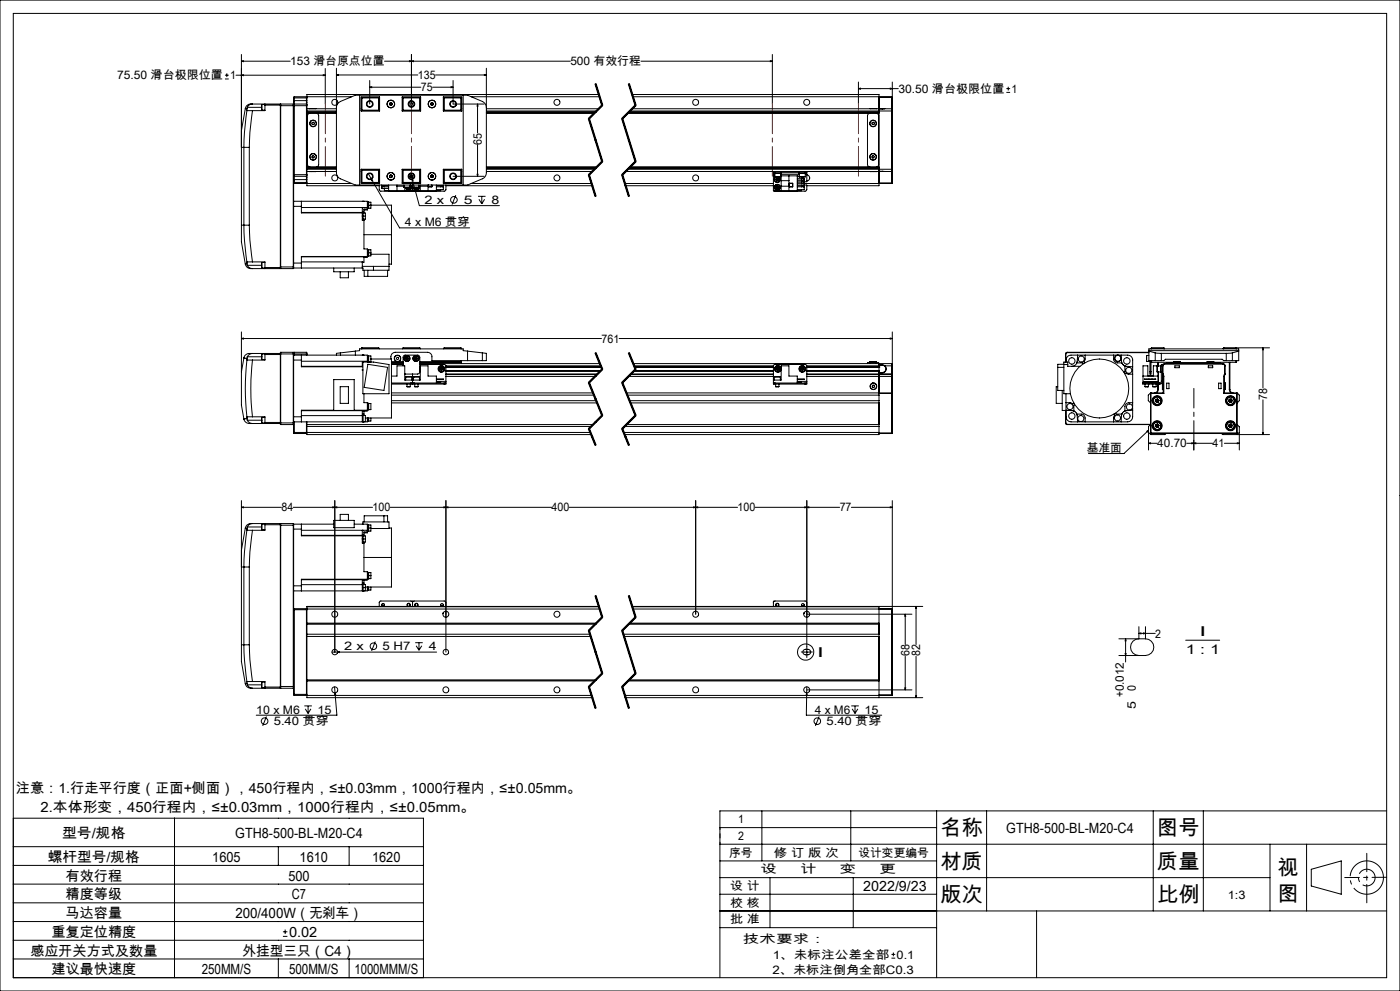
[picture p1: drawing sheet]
<svg xmlns="http://www.w3.org/2000/svg" width="420mm" height="297mm" viewBox="0 0 420 297" stroke-linecap="round" stroke-linejoin="round" font-family="sans-serif">
<g fill="none" stroke="#000" stroke-width=".3">
<path d="M0 0h420v297h-420zM4 4h412v289h-412zM72.4 18.3l.6-.1v.3zM72.4 18.3h14.7M72.4 16.3v51.2M122.8 18.2l.6 .1-.6 .2zM123.4 18.3l.6-.1v.3zM123.4 16.3v14.9M171.1 18.3h-55.7M192.3 18.3h39.4M231.1 18.2l.6 .1-.6 .2zM231.7 16.3v14.9"/>
<path d="M67.5 23.7h1.1M67.5 22.5h1.1M68.1 22v1.1M70.8 22.5h26.8M72.4 22.5l.6-.1v.3zM73.6 32.6l-1.2 6.6v5h.8M73.6 32.6h.5M74.1 33.1l-.8 6.5-.1 4.6M74.1 33.1l1.6 .1M74.1 32.6v.5M74.2 32.2l-.1 .4M74.2 32.2h4.3"/>
<path d="M75.7 31.2h-.3a1.65 1.65 0 0 0-1.8 1.4M75.7 33.2l-.7 6.5-.2 4.5M75.7 31.2l8.4 .1M75.7 31.2l-.8 .2-.7 .8M78.6 31.3v1.7M78.6 31.3h.9M78.6 33h.9M79.5 31.2v.3M79.5 31.5v1.7h-3.8M79.5 31.5h4.6M84.1 31.3v.4M84.1 31.7v48.3"/>
<path d="M84.1 31.7h8M84.2 31.2v49.3M84.2 31.2h3.8M84.2 31.2l-.1 .1M88 31.2v49.3M88 31.2l.1 .1M88.1 31.3v48.7M88.1 30.2v1.1M88.1 29.4h4M88.1 30.2h4M88.3 31.2v21.6M88.3 29v2.2"/>
<path d="M88.3 31.2h3.6M88.3 29l-.2 1.2M88.3 29h3.6M88.3 31.2l-.2 .1M91.9 31.2v21.6M91.9 29v2.2M91.9 31.2l.2 .1M91.9 29l.2 .2M92.1 31.3v.4M92.1 31.7v20.6M92.1 34h8.8M92.1 32.6h8.8"/>
<path d="M92.1 33.7h8.8M92.1 29h13.4M92.1 33.3h8.8M92.1 33.6h8.8M92.7 32.6h2.1M92.9 34l-.5 .3-.1 .4v14.7l.2 .4 .4 .2M93.6 36.8l.4-.2 .3 .3-.1 .3-.3 .2-.3-.3zM94.9 34l.5 .2 .2 .5v14.7l-.2 .4-.5 .2M97 22.4l.6 .1-.6 .2zM97.6 20.5v10.7M100.9 22.5l.6-.2v.3zM100.9 20.5l.1 31.6 .2 .7 .6 .6 4.8 2.1h33.7l5-2.3 .6-1.5v-31.2"/>
<path d="M100.9 22.5h24.4M100.9 32.2l.3-1.1 .9-.7 4.5-1.9h33.7l4.8 2.1 .5 .5 .3 1.1M107.9 28.5v27M108.3 29.1h5.6v4.2h-5.6zM108.3 32.6h.1M108.6 29.2v4M108.6 29.2h5.3M108.6 33.2h5.3M108.6 29.2l-.2 .1h5.2M110.9 26.1l.6-.1v.3zM110.9 24.1v7.1M110.9 26.1h15.4"/>
<path d="M113.6 29.3l.2-.1v4l-.2-.2M113.6 33h-5.2l.2 .2M113.6 29.3v3.7M116.9 31.4l.4 .1M116.9 31v.4M117.3 30.8l.3 .2M117.3 30.8l-.4 .2M117.6 31.4l-.3 .1M117.6 31v.4M120.7 29.1h5.5v4.2h-5.5zM120.7 29.2h5.5M120.7 33.2h5.5"/>
<path d="M120.9 29.3v3.7M120.9 29.3l-.1-.1v4l.1-.2M120.9 33h5M120.9 29.3h5M125.9 29.3l.2-.1v4l-.2-.2M125.9 29.3v3.7M129.3 31.4l.3 .1M129.3 31v.4M129.6 30.8l.3 .2M129.6 30.8l-.3 .2M129.8 26.1h6.1M129.9 31.4l-.3 .1"/>
<path d="M129.9 31v.4M130.7 22.5h15.2M133 29.1h5.5v4.2h-5.5zM133 29.2h5.3M133 33.2h5.3M133.2 29.3v3.7M133.2 29.3l-.1-.1v4l.1-.2M133.2 33h5.2l-.1 .2M133.2 29.3h5.2M135.3 26l.6 .1-.6 .2zM135.9 24.1v7.1h9.4M138.3 29.2v4"/>
<path d="M138.3 29.2l.1 .1M138.4 29.3v4M138.4 32.6h.1M139 28.5v27M141.4 29h38.4M143.3 31.2v8.6M143.3 31.2l.1 .6h-.3zM145.3 22.3l.6 .2-.6 .1zM145.9 34h32.3M145.9 32.6h33.7M145.9 33.7h32.6M145.9 33.3h33.1"/>
<path d="M145.9 33.6h32.7M176.5 35.6l4 12.9M176.8 35.5l4 12.8M178.5 25.2l2 6.4M178.7 25.1l2 6.5-4 4 4 12.8-4 4 2 6.4M178.8 25.1l2 6.4M179.6 28.3h-87.5v3M180.5 31.4l-4 4M180.8 31.7l-4 4M186.5 35.6l4 12.9M186.8 35.5l4 12.8M188.2 34h75.5"/>
<path d="M188.5 25.2l2 6.4M188.5 33.7h75.2M188.6 33.6h75.1M188.7 25.1l2 6.5-4 4 4 12.8-4 4 2 6.4M188.8 25.1l2 6.4M188.9 33.3h78.6M189.6 32.6h75.1M189.7 28.3h74v5M189.8 29h77.7M190.5 31.4l-4 4M190.8 31.7l-4 4M257.5 26.6l.6-.2v.3z"/>
<path d="M257.5 26.6h12M257.5 24.6v6.6M260.9 34l-.4 .2-.3 .5v14.7l.3 .4 .4 .2M261 32.6h2M261.6 36.8l.4-.2 .3 .2v.4l-.4 .2-.3-.3zM262.9 34l.7 .5v15l-.7 .5M263.7 33.3v17.4M263.7 29.2h3.8M264.7 32.7h-1v.6M264.7 32.6h.7M264.7 32.6v.1M265.4 32.6l-.7 .1"/>
<path d="M265.4 32.6h2.1M267.1 26.4l.6 .2-.6 .1zM267.5 33.3h.2M267.5 32.6v.7M267.5 32.6l.2 .2M267.5 29l.2 .1-.2 .1M267.5 29v.2M267.5 29.2v3.4M267.5 33.3v17.4M267.7 24.6v8.2M267.7 32.8v.5M267.7 33.3v17.4"/>
<path d="M301.9 27.7h1.1M301.9 26.6h1.1M302.5 26v1.1M73.2 44.2h1.6M73.2 44.2v23.3M74.8 44.2v23.3M88.1 54.6h4M88.1 52.3h4M88.1 52.7l.2 .1M88.1 53.8h4M88.1 54.8l.2 .2M88.3 52.8v2.2"/>
<path d="M88.3 52.8h3.6M88.3 55h3.6M91.9 52.8v2.2M92.1 52.3v.4M92.1 52.7v3h21.7M92.1 50h8.8M92.1 50.3h8.8M92.1 51.4h8.8M92.1 55h13.4M92.1 50.7h8.8M92.1 50.4h8.8M92.1 52.7l-.2 .1"/>
<path d="M92.1 54.8l-.2 .2M92.7 51.4h2.1M93.7 46.7l.3-.1 .3 .3-.1 .4-.4 .1-.2-.3zM108.3 51.4h.1M108.4 50.7h5.5v4.2h-5.6zM108.6 50.8v4M108.6 54.8h5.3M108.6 50.8l-.2 .2h5.2M108.6 50.8h5.3M110.5 52.1l.8 1.4M111.3 53.5l.5 .5-.3 .1zM111.3 53.5l8.6 14.8h21"/>
<path d="M113.6 51l.2-.2v4l-.2-.1M113.6 51v3.7M113.6 54.7h-5.2l.2 .1M113.8 55.5v1.4l.4 .4 9.3-.1M114.5 55.5v.1h2.1M114.5 56h2.1M114.5 56v.5h2.1M114.7 56.5h.4M115.3 55.6v.4l-.4-.3-.4 .3M115.3 56.5v.6h1.3M116.6 55.5v1.7h14.3v-1.7M116.9 53l.4 .2"/>
<path d="M116.9 52.6v.4M117.3 52.5l.3 .1M117.3 52.5l-.4 .1M117.6 53l-.3 .2M117.6 52.6v.4M119.1 55.5v1.7M119.1 55.8h2.1M120.7 50.7h5.5v4.2h-5.5zM120.7 54.8h5.5M120.7 50.8h5.5M120.9 51v3.7M120.9 54.8v.1"/>
<path d="M120.9 51l-.1-.2v4l.1-.1M120.9 54.7h5M120.9 51h5M121.2 56.1h1.8M121.2 55.5v.6M121.4 56.2v1M121.6 54.8v.1M122.2 56.2v.3M122.2 56.5l.5 .1M122.6 56.2l-.4 .3M122.6 56.2l.1 .4M122.7 56.2l.4 .1"/>
<path d="M123 55.5v.6M123 55.9l.1 .4M123 53h.3M123 53l.3 .2M123.1 56.3l-.4 .3M123.1 53.1l.1 .1M123.2 55.5a.88 .88 0 0 1-.2 1.4 .88 .88 0 0 1-1.3-.7 .9 .9 0 0 0 1.3 .8 .9 .9 0 0 0 .2-1.5M123.2 52l.4 1.7M123.3 53h.1M123.3 52.7h.5M123.3 52.4v.6M123.6 53.7l.3 .5-.3 .1z"/>
<path d="M123.6 53.7l2.2 7.9h24M123.8 52.6v.5M123.8 55.5v1.7M123.9 56.1h1.8M123.9 55.5v.6M124.5 56.2v.2M124.5 56.4l.5 .2M124.9 56.2l-.4 .2M124.9 56.2l.1 .4M125 56.2l.4 .1M125.3 54.8v.1M125.4 56.2v.1"/>
<path d="M125.4 56.3l-.4 .3M125.7 55.6a.9 .9 0 0 1-.5 1.4 .9 .9 0 0 1-1.2-.8 .87 .87 0 0 0 1.2 .8 .87 .87 0 0 0 .5-1.3M125.7 55.5v.6M125.9 51l.2-.2v4.1M125.9 51v3.7M125.9 54.8v.1M125.9 54.7l.2 .1M126.1 55.5v1.7M126.1 55.8h2.3M128.4 55.5v1.7M128.5 55.5v.5h1.1v-.5M128.5 55.5v.5"/>
<path d="M129.3 53l.3 .2M129.3 52.6v.4M129.5 55.5v.5M129.6 52.5l.3 .1M129.6 52.5l-.3 .1M129.9 53l-.3 .2M129.9 52.6v.4M130.9 56h2.1M132.2 55.6v.4a.43 .43 0 0 1 .4-.3 .43 .43 0 0 1 .4 .3M132.2 56.8v.3h-1.3M133 56v.3M133 50.7h5.5v4.2h-5.5z"/>
<path d="M133 55.5v.1h-2.1M133 56v.8h-2.1M133 54.8h5.3M133 50.8h5.3M133.2 51v3.7M133.2 51l-.1-.2v4l.1-.1M133.2 54.7h5.2M133.8 55.5l-.1 1.5-.3 .3-9.4-.1M133.8 55.7h43.9M135.9 52.8h9.4M136.7 58.5l-1.1 2.8M138.3 50.8v4"/>
<path d="M138.3 50.8l.1 .2h-5.2M138.4 50.7v4M138.4 51.4h.1M138.4 54.7l-.1 .1M141.4 55h36M143.1 52.2h.3l-.1 .6zM143.3 43.4v9.4M143.4 58.8h2.3M143.7 59.7l.8 1.4M144.5 58.8v2.3M145.4 59.7l-.9 1.4M145.9 50h33.2"/>
<path d="M145.9 50.3h32.9M145.9 51.4h31.8M145.9 50.7h32.4M145.9 50.4h32.8M176.5 52.5l2 6.4M176.8 52.3l2 6.5M180.5 48.3l-4 4M180.8 48.5l-4 4M186.5 52.5l2 6.4M186.8 52.3l2 6.5M187.5 55h44.5M187.7 51.4h44.3"/>
<path d="M187.7 55.7h44.3M188.3 50.7h79.2M188.7 50.4h75M188.8 50.3h74.9M189.1 50h74.6M190.5 48.3l-4 4M190.8 48.5l-4 4M232 51.4h.5M232 51.7h.5M232 51.7v.5M232 51.4v.3M232 52.2v5h7.2v-4.5h-5"/>
<path d="M232 52.7h.4M232 52.2h.4M232.4 51.7v.3h2v-.3M232.4 53h1.8M232.4 52v1M232.5 51.4v.3M232.5 51.4h9M232.5 51.7h9M232.7 53.8l.3 .5M232.7 55.9l.1 .5M232.7 55.9l.9 .4M232.8 53a.92 .92 0 0 0-.3 1.4 .92 .92 0 0 0 1.4 0 .92 .92 0 0 0-.3-1.4"/>
<path d="M232.8 56.4l.4 .2M232.9 53a.88 .88 0 0 0-.4 1.3 .88 .88 0 0 0 1.4 0 .88 .88 0 0 0-.4-1.3M232.9 53.4h.5M232.9 53.4l-.2 .4M232.9 53.4l.6 .8M233.2 55.6l-.5 .3M233.2 55.6l.4 .2M233.2 55.6v1M233.4 53.4l.3 .4M233.4 53.4l-.4 .9M233.5 54.2l-.5 .1M233.6 55.8v.5"/>
<path d="M233.6 55.8l-.8 .6M233.6 56.3l-.4 .3M233.7 53.8l-.2 .4M233.7 53.8h-1M234.2 53h.1M234.2 52v1M234.2 52.2h5.6M234.4 52.7v4.5M234.4 54.1h2.3M234.4 55.8h2.3M236.7 52.7v4.5M236.7 54.9h1.1v1.1h-1.1z"/>
<path d="M236.8 55h1M239.2 53.4h2.1v.5M239.2 54.3h2.1v.5h-2.1M239.2 55.1h2.1v.5h-2.1M239.2 56h2.1M239.2 53.9h2.1M239.2 52.8h.6M239.7 51.7v.3h2v-.3M239.8 53h1.7M239.8 53h1.8M239.8 52v1M240.5 55.6v.4a.43 .43 0 0 1 .4-.3 .43 .43 0 0 1 .4 .3"/>
<path d="M240.5 53v.4M240.5 54.8v.3M240.5 56.8v.3h-1.3M240.5 55h27M240.6 53.4h.5M241.3 53.9a.43 .43 0 0 1-.4 .3 .43 .43 0 0 1-.4-.3v.4M241.3 53.7v.2M241.3 56v.3M241.3 55.5h.7v1.3l-.4 .5-9.3-.1M241.3 56v.8h-2.1M241.5 51.4h.5M241.5 51.7h.5"/>
<path d="M241.5 51.4v.3M241.5 53h.1M241.6 52v1M241.6 52.2h.4M242 51.4h22.7M242 52.4a.9 .9 0 0 1 .9 .9 .9 .9 0 0 1-.9 .9M242 51.7v.5M242 51.4v.3M242 52.2v2.3h-.7M261 51.4h2M261.7 46.7l.4-.1 .2 .4-.2 .3-.3 .1-.3-.3zM263.7 50.7v5h-21.7"/>
<path d="M263.7 50.7v.6h1M263.7 54.8h3.8M264.7 51.3l.7 .1M264.7 51.4h.7M264.7 51.3v.1M265.4 51.4h2.1M267.5 50.7h.2M267.5 50.7v.7M267.5 54.8h.2M267.5 54.8v.2M267.5 51.4v3.4M267.7 50.7v.5"/>
<path d="M267.7 51.2l-.2 .2M267.7 54.8l-.2 .2M267.7 51.2v3.6M72.4 67.5v5l1.2 6.6M72.4 67.5h.8M73.2 67.5h1.6M73.2 67.5l.1 4.6 .8 6.5M73.6 79.1a1.82 1.82 0 0 0 2.1 1.4M74.1 78.6v.5M74.1 79.1l.1 .4M74.1 79.1h-.5M74.2 79.5l.5 .6 1 .4"/>
<path d="M74.2 79.5h4.3M74.8 67.5l.2 4.5 .7 6.5M75.7 78.5l-1.6 .1M75.7 78.5h3.8v1.7M78.6 78.7v1.6M78.6 78.7h.9M88.1 60.3h2.3M88.1 61.8h2.3M88.1 78.8h2.3M90.4 60.3v1.5M90.4 78.8v1.5M90.4 60.3h19.8v2.6h-1"/>
<path d="M90.4 61.8v2h18.3M90.4 63.7h18.3M90.4 78.5h18.3M90.4 62.2h19.8M108.7 63.8v1M108.7 63.8h.2v2h-.2M108.7 64.8v1.3h.5M108.7 63.7v.1M108.7 62.2h.1M108.7 62.2v1.5M108.7 62.2v.1M108.7 78.5v1.8"/>
<path d="M108.7 60.3h.2M108.7 64.8h.9M108.7 79.8h8M108.7 63.6h.5M108.9 63.8h.7v1M108.9 60.3h.1M109.2 65.7v.4M109.2 63.6v.2M109.2 66.1v8.5h1v2.3M109.2 70.3h8.2M109.6 64.8v.9h-.7M110.2 76.9l-19.8 .1"/>
<path d="M110.2 74.8h.4v2M110.2 61.5h7.2v8.8M110.2 77.1h-1v1.5l-.5-.1M110.2 62.6h-1v1M110.2 60.5h.4v2h-.4M110.2 76.9h-19.8v1.9M110.2 75.8h1.1M110.3 74.8v2M110.3 60.5v2M110.6 74.9h.7v.9M110.6 60.6h.7v1.8h-.7M111.3 75.8v.9l-1.1 .1"/>
<path d="M111.3 76.2h5.4v4.8h-7.8v-.7h-20.8M112 79.8v1.2M117.4 70.3v8.9h-.7M72.4 99.5v11.9M78.6 80.3h.9M79.5 80.2v.3M79.5 80.2h4.6M84.1 80.4l-8.4 .1M84.1 80v.4M84.1 80h4M84.1 80.4l.1 .1M84.2 80.5h3.8"/>
<path d="M88.1 80l-.1 .5M100.1 80.3v1.2h6.2v-1.2M102.1 81.5v1.8h2.4v-1.8M109.3 81v1.8h7v-1.8M110.3 81v1.8M267.7 99.5v12.6M72.4 111.4v10l.8 4.2M72.4 101.5l.6-.2v.3zM72.4 101.5h108M73.2 107.3h.1M73.2 107.3l.9 .1M73.2 107.3l-.8 4.1"/>
<path d="M74.1 107.8l1.6 .1M74.1 107.8a74.9 74.9 0 0 0 0 17.2M74.1 107.4v.4M74.2 106.9l-.1 .5M74.2 106.9h4.3M75.7 105.9h-.2a1.84 1.84 0 0 0-2.3 1.4M75.7 107.9a73.4 73.4 0 0 0 0 17M75.7 105.9a1.76 1.76 0 0 0-1.5 1M75.7 105.9h8.4M78.5 106.9l.1 .9M78.6 106.1l-.1 .8M78.6 106.1v1.7"/>
<path d="M78.6 106.1h.9M78.6 107.8h.9M79.5 105.9v.4M79.5 106.3v1.6h-3.8M79.5 106.3h4.6M84.1 106.1h8M84.1 106.3v20.3M84.2 105.6l-.1 .7M84.2 105.6v21.6M84.2 105.6h3.8M88 105.6v21.6M88 105.6l.1 21.1"/>
<path d="M88.1 106.4h22.1v1.9M88.1 107.9h2.3M88.3 105.6v.8M88.3 105.6h3.6M88.3 105.6l-.2 .2M90.4 106.4v1.5M90.4 107.9v2h18.3v-1.4h3.3l4.7 .8v8.7h-7.8v-9.5M90.4 109.8h18.3M90.4 108.3h19.8M91.9 105.6v.8M91.9 105.6l.2 .5M92.1 106.1v.3"/>
<path d="M100.1 113.8h6.2v9.2h-6.2zM102.1 115.9h2.4v5h-2.4zM102.1 105.8l-1.2 .1v.5M102.1 105.8v.6M106.6 105.2v1.2M106.6 105.2l1.3-.1v-.5h31.1v.5l1.3 .1M106.6 105.2l-4.5 .6M108.4 104.4h5.4M108.4 104.4v.2M108.6 104.2h5l.2 .2M108.6 104.2v.4M108.6 104.2l-.2 .2"/>
<path d="M108.7 106.4h.1M108.9 110.7h-.2l.2 .3M108.9 106.4h.1M109.2 118v2.7h1v2.4h-19.8M110.2 106.6h.4v2M110.2 108.3v.2M110.3 106.6v1.9M110.3 109.2l6 .9-1.1 6.9-5.9-.9zM110.6 106.7h.7v.9M111.3 107.6h6.1v17.7h-7.8M111.3 107.6v.9M113.8 104.4v.2"/>
<path d="M117.3 107.6a1.5 1.5 0 0 1 1.3-2h9.7a1.33 1.33 0 0 1 1.3 1.3v1.2h15.1M117.4 118.4h60.8M117.4 117.8h60.5M117.4 109h3.5M117.4 114.8h5.9M117.4 115.1h5.9M117.4 109.2h3.5M117.4 112.7h1.7v-3.1h2.3v4.3h4.7v-4.3h2.3v3.1h2.5v2.1M117.4 108.6h3.5M117.4 108.4h3.5M120.8 104.4l.1-.2h5l.2 .2M120.8 104.4h5.3"/>
<path d="M120.8 104.4v.2M120.9 109.6v-2.6l.4-.5 4.1-.1 .4 .3 .1 4.7-.2 .5-.4 .2h-3.9M121.6 107.5l.2 .4M121.7 112.9l1.8 .1M121.7 112.9v.1M121.7 113h1.8M121.7 113v.9M121.8 107h.5M121.8 107l-.2 .5M121.8 107l.3 .4M122.1 115.9h1M122.1 115.1v.8"/>
<path d="M122.1 107.4h.5M122.1 107.4l-.3 .5M122.1 107.4l.2 .4M122.1 107.4l-.5 .1M122.3 107l.3 .4M122.3 107l-.2 .4M122.3 107.8l-.5 .1M122.6 107.4l-.3 .4M123.1 115.1v.8M123.3 114.8h.9M123.3 115.1h.5M123.3 114.8v.3"/>
<path d="M123.5 113v.9M123.8 115.1h.4M123.8 112.1v3M124 113h1.8M124 113v.9M124.1 112.9l1.7 .1M124.1 112.9l-.1 .1M124.2 114.8h9M124.2 115.1h9M124.2 114.8v.3M124.2 107.5l.3 .4M124.4 115.9h1"/>
<path d="M124.4 115.1v.8M124.5 107h.5M124.5 107l-.3 .5M124.5 107l.2 .4M124.7 107.4l.3 .4M124.7 107.4h.6M124.7 107.4l-.2 .5M124.7 107.4l-.5 .1M125 107l.3 .4M125 107l-.3 .4M125 107.8l-.5 .1M125.3 107.4l-.3 .4"/>
<path d="M125.4 115.1v.8M125.8 113v.9M125.9 110v1.1M125.9 109.2l7.6 .1 .3 .4v4.6M125.9 110.2v.7M125.9 110.3v.5M125.9 109h54.1M125.9 108.4h12.4M126.1 104.4v.2M130.9 114.4h1.3v.2h-1.3M130.9 113.6h2.1l-2.1 .1M130.9 114.3h2.9"/>
<path d="M132 110.3v.5M132 110.3l.9 .5M132 110.8l.5 .3M132.4 110.1l-.4 .2M132.4 110.1l.5 .2M132.4 110.1l.1 1M132.9 110.3v.5M132.9 110.3l-.9 .5M132.9 110.8l-.4 .3M133.1 104.4h5.3M133.1 104.4v.2M133.2 114.8h.6"/>
<path d="M133.2 114.8v.3M133.7 109.6h46.5M133.8 114.8v.3h-.6M133.8 114.3v.5M133.8 110h46.5M133.8 111.2h46.4M133.8 110.1h46.6M133.8 111.1h46.5M133.8 112.1h45.5M133.8 112.3h45.3M133.8 112.8h44.7M133.8 109.9h46.5"/>
<path d="M133.8 111.2h46.3M138.3 104.2h-5.1l-.1 .2M138.3 108.4l.1 .2h-12.5M138.3 104.2v.4M138.3 108.1v.3M138.3 104.2l.1 .2M138.4 104.4v.2M138.4 108.1v.9M140.3 105.2v2.9M140.3 105.2l4.4 .6M144.7 105.8l1.2 .1v2.2h-1.2M144.7 105.8v2.3"/>
<path d="M176.5 114.7l4 9.9M176.8 114.6l4 9.8M178.5 105.8l2 4.9M178.7 105.8l2 4.9-4 4 4 9.8-4 4 2 4.9M178.8 105.7l1 2.5M179.8 108.2l1 2.4zM180.5 110.6l-4 4M180.8 110.8l-4 4M185.7 101.5h82M186.5 114.7l4 9.9M186.8 114.6l4 9.8M187.9 117.8h79.6"/>
<path d="M188.2 118.4h75.5M188.5 105.8l2 4.9M188.5 112.8h43.5M188.7 105.8l2 4.9-4 4 4 9.8-4 4 2 4.9M188.8 105.7l2 4.9M189.1 112.3h42.9M189.3 112.1h42.7M189.9 109h77.6M190.1 111.2h41.9M190.2 111.2h41.8M190.2 109.6h41.8M190.3 111.1h41.7"/>
<path d="M190.3 109.9h41.7M190.4 110h41.6M190.4 110.1h41.6M190.5 110.6l-4 4M190.8 110.8l-4 4M232 114.8h.5M232 113.9h2.4v-4.3h2.3v3.1h2.5v2.1M232.3 113h1.8M232.3 113v.9M232.5 114.8v.3M232.5 114.8h9M232.5 115.1h9"/>
<path d="M232.7 115.9h1M232.7 115.1v.8M232.9 110.8l.4 .3M232.9 110.3v.5M232.9 110.3l.5 .3M233.4 110.6l-.1 .5M233.4 110.6l.4 .2M233.4 110.1l-.5 .2M233.4 110.1l.4 .2M233.4 110.1v.5M233.7 115.1v.8M233.8 110.8l-.5 .3"/>
<path d="M233.8 110.3v.5M233.8 110.3l-.9 .5M234.1 112.9v.1M234.1 112.9l-1.8 .1M234.1 113v.9M239.2 114.4h1.3v.2h-1.3M239.2 113.6h2.1l-2.1 .1M239.2 114.3h2.8M240.2 110.3l.1 .5M240.2 110.3l1 .5M240.3 110.8l.4 .3M240.7 110.1l-.5 .2"/>
<path d="M240.7 110.1l.4 .2M240.7 110.1v1M241.1 110.3l.1 .5M241.1 110.3l-.8 .5M241.2 110.8l-.5 .3M241.5 114.8h.5M241.5 114.8v.3M242 109.6h21.7M242 109.9l21.7 .1M242 111.2h21.7h-21.7M242 114.3v-4.6l-.3-.4-9.2-.1-.5 .4v5.5h.5M242 114.8v.3h-.5"/>
<path d="M242 114.3v.5M242 110h21.7M242 110.1h21.7M242 111.1h21.7M242 112.3h25.5M242 112.8h25.5M260.2 109v-.3h3.4v.3M260.9 108.4h2M260.9 108.4v.6M261 108.7h1.9M261.9 115.4h.4l.1 .4-.2 .3h-.4l-.1-.4zM262.9 108.4v.6"/>
<path d="M263.7 109.6v20.6h-76.3M263.7 110h.1M263.7 117.9h3.8M263.7 111.8h1M263.7 111.7h1M263.7 109.5h1M264.7 109.3h-1v-.3v.6M264.7 109.5l.7 .2M264.7 109.3l.7 .3M264.7 109.3v.2M264.7 111.7v.1M265.4 109.7a1.09 1.09 0 0 1 .3 1.2 1.09 1.09 0 0 1-1 .8"/>
<path d="M265.4 109.6a1.19 1.19 0 0 1 .4 1.4 1.19 1.19 0 0 1-1.1 .8M265.4 109.6h2.1M265.4 109.6v.1M267.1 101.3l.6 .2-.6 .1zM267.5 117.8v.1M267.5 117.8l.2 .1h-.2M267.5 109v.6M267.5 109l.2 .1v.5h-.2M267.5 112l.2 .1M267.5 112v.3M267.5 112.8h.2M267.5 112.3v.5"/>
<path d="M267.5 109.6v2.4M267.5 112.8v5M267.5 117.9v11.8M267.5 112l-25.5 .1M267.7 112.1l-.2 .2M267.7 112.1v.7M267.7 112.8v16.9M317.3 110.1h1.9M317.3 115.9h-.4v5h1.8M318.7 117v6h2.2M319.2 109.2h-1.9v7.8h1.9M319.2 109.3h1.1"/>
<path d="M319.7 106.1h.1M319.7 106.1v2.4M319.8 106.1v2.4M319.8 118v6.9a1.57 1.57 0 0 0 1.5 1.5h2.8M320.1 105.7l-.3 .4M320.1 105.6l-.4 .5M320.1 105.6h24.6M320.1 105.6v.1M320.1 105.7h24.6M323 108.8a1.55 1.55 0 0 1-1.4 1M323 108.8h1.8l.2 .2M323.3 106.4l-.3 2.4"/>
<path d="M324 109.8h-3.7v-1.3h-1.1v9.5h1.9M325.5 106.4v1.3l-.3 .7 .2 .4M334.1 106.4v1.2a1.21 1.21 0 0 0 1.1 1.2h1.3l1 .9M335.2 106.4h-13.9a1.62 1.62 0 0 0-1.5 2.1M335.5 106.4h2.8a1.45 1.45 0 0 1 1.5 1.5v13.9M336.3 106.4l.1 1.2a1.83 1.83 0 0 0 1.1 2.1M337.5 112l.3-.2 .6 .3h1.4M337.5 109.7v1.7l-.3 .2M337.5 109.7l2.3 .2M342.9 112.7h4.6M343 114.4h4.3v.2h-4.3zM343.3 113.6l.9 .1z"/>
<path d="M343.4 114.8h-.6v.3h.6M343.4 114.8h4.5M343.4 115.1h1.3M343.4 114.8v.3M343.5 115.9h1M343.5 115.1v.8M344 106.5v1.8M344 108.3h1M344 106.5h.7M344.5 113.6l.5 .1zM344.5 115.1v.8M344.7 115.1h1"/>
<path d="M344.7 114.8v.3M344.7 105.1h26.9M344.7 105.2l1.9 .6M345 111.4v.7h.3v-.7M345 111.4h.3M345 108.1v3.3M345.2 117.9v-.1l.1 .1M345.2 117.9h.1M345.2 117.9v11.8M345.3 117.9h3.8M345.3 104.4h4M345.3 104.4v.2"/>
<path d="M345.3 108.1v3.3M345.3 117.9v11.8M345.3 108.4l.2 .2M345.3 113.6l.6 .1zM345.5 104.2h3.6M345.5 108.6h6.6M345.5 104.2v.4M345.5 108.1v.5M345.5 104.2l-.2 .2M345.7 115.1h2.2M345.7 114.8v.3M345.8 115.9h1.1"/>
<path d="M345.8 115.1v.8M346.2 113.6l.5 .1zM346.6 105.8l1.8 .1M346.6 108.1h1.8M346.6 108.1h-1.9v-3.5h26.9v3.5h-1.9M346.6 105.8v2.3M346.7 119.7l-.1 .5M346.7 119.7l.8 .8M346.9 115.1v.8M347.1 109.7l.1 1.8zM347.2 111.5h1M347.3 116.8a.96 .96 0 0 1-1 1"/>
<path d="M347.3 116.8h.2M347.3 108.6v1M347.3 115.1v1.7M347.3 119.6l.4 .4M347.3 119.6l-.6 .1M347.3 119.6l-.2 .5M347.5 111.5v3.3M347.5 116.8l-.6 1M347.5 108.6v1.1M347.5 115.1v1.7M347.7 120l-.2 .5M347.7 120l-.6 .1"/>
<path d="M347.9 114.8v.3M348.2 109.7l-2.2-.1v3h-1.7v-3h-1.4v5.2M348.4 109.6h-.2v1.9h.2M348.4 114.3l-.5 .5M348.4 114.3h.4M348.4 105.9h19.5M348.4 108.1h.7l.5-.4h17l.5 .4h.8M348.4 109.7h.4M348.4 105.9v2.2M348.4 109.7v4.6M348.7 114.8l.1 2M348.7 114.8h.1"/>
<path d="M348.8 114.8h-.1M348.8 112.1v.2M348.8 109.6v-.4h-.4v.5M348.8 114.3a.79 .79 0 0 1-.9 .8M348.8 109.6h.1M348.8 112v.3M348.8 112h.1M348.8 114.8v2M348.8 116.8h.1M348.8 114.8h.1M348.8 109.6v4.7M348.8 112.3l.2 .5"/>
<path d="M348.9 112v.1M348.9 109.6v2.4M348.9 114.8h.1M348.9 112.1l.2 .7M348.9 112.1l-.1 .2M348.9 114.8v2M349 116.7l-.1 .1M349 112.8h.1M349 117.8l.1 .1M349 117.8h-3.8l-.7 .6v1.7l.7 .7M349 112.8v5M349.1 104.2v.4"/>
<path d="M349.1 112.8v5.1M349.1 104.2l.2 .2M349.3 104.4v.2M349.4 109v.1M349.4 109.1l-.5 .5M349.4 109l-.5 .1-.1 .5M349.4 109h17.5M349.4 109.1h17.5M350 114.8h.7v1.7h-.7zM350.8 108.7h-.7v.3M350.8 108.7h14.7M350.8 108.7v.3"/>
<path d="M352.1 108.4h2.1M352.1 108.6l.1 .1M352.1 108.6h2.1M352.1 108.4v.3M352.5 109.6h1.3v.6h-1.3zM354.2 108.6l-.1 .1M354.2 108.4v.2M362.1 108.4h2M362.1 108.6l.1 .1M362.1 108.6h2M362.1 108.4v.2M362.5 109.6h1.3v.6h-1.3z"/>
<path d="M364.1 108.4v.2M364.1 108.6h6.7M365.5 108.7h.6v.3M365.5 108.7v.3M365.6 114.8h.7v1.7h-.7zM366.9 109.1l.5 .5M366.9 109v.1M366.9 109l.4 .1 .2 .5M367 104.4h4M367 104.4v.2M367.1 112.8h.2M367.1 117.9h3.9"/>
<path d="M367.1 104.2v.4M367.1 112.8v5.1M367.1 104.2l-.1 .2M367.3 116.7v.1M367.3 117.8l-.2 .1M367.3 117.8h3.9l.6 .6v1.7l-.6 .7M367.3 112.8v5M367.3 114.8h.1M367.3 112.1l.2 .2M367.3 112.1l-.2 .7M367.3 114.8v2M367.3 116.8h.2"/>
<path d="M367.3 114.8h.2M367.4 112l-.1 .1M367.4 112h.1M367.4 109.6h.1M367.4 109.6v2.4M367.5 112.3l-.2 .5M367.5 114.8v2M367.5 112.1v.2M367.5 112v.3M367.5 109.6v2.5M367.9 108.1h1.8M367.9 105.9v2.2"/>
<path d="M368.8 119.7l-.2 .5M368.8 119.7l.7 .8M368.8 116.8l.6 1M368.8 116.8h.2M368.8 108.6v8.2M369 116.8a.96 .96 0 0 0 1 1M369 108.6v8.2M369.3 119.6l.4 .4M369.3 119.6l-.5 .1M369.3 119.6l-.2 .5M369.7 105.8l-1.8 .1M369.7 120l-.2 .5"/>
<path d="M369.7 120l-.6 .1M369.7 105.8v2.3M370.8 108.1v.5M371 117.9h.2M371 117.9v-.1l.2 .1M371 104.4l-.2-.2v.4M371 104.4v.2M371 108.1l-.2 .5M371 117.9v11.8M371.2 117.9v11.8M371.6 105.2l-1.9 .6M378.9 104.2v12.1"/>
<path d="M378.9 119.8v10.4M378.9 104.2l.1 .6h-.3zM380.9 104.2h-13.8M73.2 125.6a2.06 2.06 0 0 0 2.5 1.3M73.2 125.6h.1M74.1 125v.4M74.1 125.4l.1 .5M74.1 125.4l-.9 .2M74.2 125.9l.7 .8 .8 .2M74.2 125.9h4.3M75.7 124.9l-1.6 .1M75.7 124.9h3.8v1.7"/>
<path d="M75.7 126.9h8.4M78.5 125.9l.1 .8M78.6 125.1l-.1 .8M78.6 125.1v1.6M78.6 125.1h.9M78.6 126.7h.9M79.5 126.6v.3M79.5 126.6h4.6M84.1 126.6l.1 .6M84.1 126.7h4M84.2 127.2h3.8M88.1 126.7v.5"/>
<path d="M88.1 129.5h4M88.1 124.9h2.3M88.1 127.2h-.1M88.1 127.2v2.5l.2 .2M88.3 129.9h3.6M88.3 126.4v3.5M90.4 124.9v1.5M90.4 124.6h18.3M91.9 126.4v3.5M92.1 126.4v3.8h85.2M92.1 127.2h85.8M92.1 127.8h85.2"/>
<path d="M92.1 129.6h85M92.1 129.7l-.2 .2M100.1 122.9h-9.7v2M106.3 122.9h3.9M108.7 123.1h.1M108.7 123.1v1M108.7 124.6v1.8M108.7 124.5h.2v1.9M108.7 124.1v.5M108.7 124.1h.5M108.9 124.5h.7v1.9h-.7M109.2 124.1v.4"/>
<path d="M109.2 126.4h.1M110.2 120.9h.4v1.9l-.4 .1M110.2 123.2h-1v.9M110.2 125.3v1.1h-22.1M110.3 120.9v2M110.3 125.3v1M110.6 120.9h.7v1.9h-.7M110.6 125.3v1h-.4M111.3 125.3v.9h-.7M117.4 120.1h61.5M117.4 120.8h61.7M176.5 128.6l2 4.9"/>
<path d="M176.8 128.4l2 4.9M180.5 124.4l-4 4M180.8 124.6l-4 4M186.5 128.6l2 4.9M186.8 128.4l2 4.9M187.1 129.6h76.6M187.4 127.8h76.3M187.9 127.2h75.8M188.8 120.1h74.9M189.1 120.8h74.6M190.5 124.4l-4 4M190.8 124.6l-4 4"/>
<path d="M263.7 129.7h3.8M263.7 129.9h3.8M267.5 129.7v.2M267.5 129.7h.2M267.7 129.7l-.2 .2M319.7 126.7l.4 .5M319.7 126.7h.1M319.7 123v3.7M319.8 126.7l.3 .5M319.8 123v3.7M319.8 120.7h1.4l.6 .3 .4-.2M319.8 122.9l2.4 .3"/>
<path d="M320.1 127.2h25.1l-.6 .6v7.1M320.1 127.2h25.1M320.1 127.2h.1M322.1 123.2l.4 .2M322.2 123.2l.8 .9M322.4 121.3l-.2 .1v1.8M322.9 123.8l.1 .3M323 124.1h1.4a1.14 1.14 0 0 1 1.1 1.2v1.1M323 124.1l.3 2.3M334.2 124.1l.2 .3-.3 .6v1.4M334.6 123.8l.2 .3h1.7M336.5 124.1l-.2 2.3"/>
<path d="M336.8 123.8l-.3 .3M337.5 123.2l-1 .9M337.5 123.2l-.4 .2M339.8 120.7h-1.2a1.21 1.21 0 0 0-1.1 1.1v1.4M339.8 122.9l-2.3 .3M339.8 122.1v2.8a1.51 1.51 0 0 1-1.5 1.5h-13.9M344 129.3l.6-.3-.4 .5zM344.6 129.6l.6 .6h4.3l.3-.3M344.6 129l-7.4 6.9h-10.7M344.6 132.9l.6-.2v.3zM344.6 132.9h2.6M345.2 129.7h.1"/>
<path d="M345.2 129.7l.1 .2M345.3 129.7v.2M345.3 129.7h25.7M345.3 129.9h25.7M346.6 127.7l.4 .5M346.6 120.2l.4 .4M346.7 127.2l-.1 .5M346.7 127.2l.8 .8M347.1 120.1l-.1 .5M347.1 120.1l-.5 .1M347.3 127l.4 .5M347.3 127l-.6 .2"/>
<path d="M347.3 127l-.3 1.2M347.5 128l-.5 .2M347.5 120.5l-.5 .1M347.7 127.5l-.2 .5M347.7 127.5l-1.1 .2M356 132.9h7.8M357.5 132.7l.6 .2-.6 .1zM358.1 132.9l.6-.2v.3zM358.1 132v2.9M366.5 129.9l.3 .3h14.1M367.3 132.9h4.5M368.6 127.7l.4 .5"/>
<path d="M368.6 120.2l.4 .4M368.8 127.2l-.2 .5M368.8 127.2l.7 .8M369.1 120.1l-.1 .5M369.1 120.1l-.5 .1M369.3 127l.4 .5M369.3 127l-.5 .2M369.3 127l-.3 1.2M369.5 128l-.5 .2M369.5 120.5l-.5 .1M369.7 127.5l-.2 .5M369.7 127.5l-1.1 .2"/>
<path d="M371 129.7h.2M371 129.7v.2M371.2 129.7l-.2 .2M371.2 127.2l.6 .7v7M371.2 132.7l.6 .2-.6 .1zM371.8 129.6l-.6 .6M378.7 129.6h.3l-.1 .6zM72.4 152l.6-.1v.3zM72.4 152h12M72.4 150v43.2M73.6 158.3l-1.2 6.6v5h.8M73.6 158.3l.5 .1"/>
<path d="M74.1 158.8l-.8 6.6-.1 4.5M74.1 158.8l1.6 .1M74.1 158.4v.4M74.2 157.9l-.1 .5M74.2 157.9h4.3M75.7 156.9a1.82 1.82 0 0 0-2.1 1.4M75.7 158.9l-.7 6.5-.2 4.5M75.7 156.9l8.4 .1M75.7 156.9a1.64 1.64 0 0 0-1.5 1M78.6 157.1v1.6M78.6 157.1h.9M78.6 158.7h.9"/>
<path d="M79.5 156.9v.4M79.5 157.3v1.6h-3.8M79.5 157.3h4.6M84.1 157v.4M84.1 157.4v48.3M84.1 157.4h4M84.2 156.9v49.4M84.2 156.9h3.8M84.2 156.9l-.1 .1M87.9 152h23.9M88 156.9v49.4M88 156.9l.1 .5"/>
<path d="M88.1 157.4v50.8l.2 .2M88.1 157.1h12M88.1 158.6h2.3M90.4 158.6v2l18.5-.1v2h-.2M90.4 157.1v1.5M90.4 158.9h19.8M99.8 151.9l.6 .1-.6 .2zM100.1 156h6.2v2.1h-6.2zM100.4 150v45.4M100.4 152l.6-.1v.3zM102.1 156v-1.8h2.4v1.8M106.3 157.1h3.9v2.6h-1"/>
<path d="M108.7 158.9h.1M108.7 158.9v1.4M108.7 157.1h.2v-.7h7.8v2h-5.4M109.3 156.4v-1.8h7v1.8M110.2 159.4h-1v.9M110.2 157.3h.4v1.9h-.4M110.2 158.3h1.1M110.3 157.3v1.9M110.6 157.3h.7v1M111.3 158.3v.9h-.7M115.2 154.6v1.8M116.7 158.3h.7v8.8"/>
<path d="M133.2 151.9l.6 .1-.6 .2zM133.8 152l.6-.1v.3zM133.8 150v45.4M165.5 152h-48.4M170.8 152h50.5M208.1 151.9l.6 .1-.6 .2zM208.7 152l.6-.1v.3zM208.7 150v34.1M241.4 151.9l.6 .1-.6 .2zM242 150v43.7M242 152l.6-.1v.3zM251.9 152h-25.3"/>
<path d="M255.4 152h12.3M267.1 151.9l.6 .1-.6 .2zM267.7 150v58.2M73.2 169.9h1.6M73.2 169.9v23.3M74.8 169.9v23.3M88.1 175.6h2.3M90.4 175.6v1.5M90.4 175.2h18.3M90.4 160.4h18.3M108.7 161.5v1.3h.5M108.7 160.4v1.1"/>
<path d="M108.7 161.5h.1M108.7 173.7h.1M108.7 173.7v1.1M108.7 175.2v1.9M108.7 175.1h.2v2M108.7 160.3v.1M108.7 174.8v.4M108.7 161.5h.9M108.7 174.8h.5M108.7 160.3h.5M108.7 176.1h.9M108.9 160.6h.7v.9"/>
<path d="M108.9 175.2h.7v.9M109.2 162.5v.3M109.2 174.8v.4M109.2 160.3v.3M109.2 162.8v8.5h1v2.4h-19.8M109.2 177v.1M109.2 167.1h8.2M109.6 161.5v1h-.7M109.6 176.1v.9h-.7M110.2 173.6h-19.8v2M110.2 171.5l.4 .1v1.9h-.3M110.2 173.8h-1v1"/>
<path d="M110.2 175.9v1.2h-22.1M110.2 172.5h1.1M110.3 171.5l-.1 2M110.3 175.9v1M110.6 171.6h.7v.9M110.6 175.9v1h-.4M111.3 172.5v.9h-.7M111.3 175.9v.9h-.7M117.4 167.1v8.8h-7.8M178.5 178.6l2 6.4M178.7 178.6l2 6.4-4 4 4 12.8-4 4 2 6.4M178.8 178.5l1 3.2"/>
<path d="M188.5 178.6l2 6.4M188.7 178.6l2 6.4-4 4 4 12.8-4 4 2 6.4M188.8 178.5l2 6.4M72.4 193.2v5.1l1.2 6.6M72.4 193.2h.8M73.2 193.2l.1 4.6 .8 6.6M73.2 193.2h1.6M74.8 193.2l.2 4.5 .7 6.6M88.1 182.8h4M88.3 182.4v26M88.3 182.4h3.6M88.3 182.4l-.2 .2"/>
<path d="M91.9 182.4v26M91.9 182.4l.2 .2M92.1 190.7h.1M92.1 186.8h86.8M92.1 187.1h86.5M92.1 182.5h87.8M92.1 181.9h87.6M92.1 190.7h85.1M99.6 195.4h31.4M101.2 195.4l.6-.1v.3zM112.6 192.3l-1.1 2.8M114.5 181.2v.2"/>
<path d="M114.7 180.9h.4M115.3 181.2v.2h-.8M122.4 181.7a.5 .5 0 0 1-.2-.7 .5 .5 0 0 1 .8 0 .5 .5 0 0 1-.2 .7M123.5 180.2h.5M123.8 180.2v1.5M124.6 192.6h2.2M124.7 181.7a.5 .5 0 0 1-.2-.7 .5 .5 0 0 1 .8 0 .5 .5 0 0 1-.2 .7M124.8 193.5l.9 1.4M125.7 192.6v2.3M126.5 193.5l-.8 1.4M132.2 181.2v.2h.8v-.2M133 183.7l-.1 .2"/>
<path d="M133.8 180.6l-.4-.5h-9.2l-.4 .5-.4-.5h-9.2l-.4 .4v1.2M176.5 189l4 12.9M176.8 188.9l4 12.9M177 190.1h-84.9M179.6 181.7h-87.5v27.4h85.6M179.8 181.7l1 3.2zM180.5 184.9l-4 4M180.8 185.1l-4 4M186.5 189l4 12.9M186.8 188.9l4 12.9M187 190.1h76.7M187.2 190.7h76.5"/>
<path d="M188.6 187.1h75.1M188.9 186.8h74.8M189.7 181.9h74M189.9 182.5h73.8M190.5 184.9l-4 4M190.8 185.1l-4 4M232 180.6l.4-.5h9.2l.4 .5M232.3 180.2h-.3v1.5M233 181.7a.5 .5 0 0 1-.2-.7 .5 .5 0 0 1 .8 0 .5 .5 0 0 1-.2 .7M240.5 181.2v.2h.8v-.2M241.1 194.8l.6-.2a1.22 1.22 0 0 1 1.4 .5 .83 .83 0 0 1-.7 1.1 1.22 1.22 0 0 1-1.5-.4zM241.2 195.4h1.7"/>
<path d="M241.3 183.7l-.2 .2M242 194.6v1.6M242 184.1h31.6M263.7 181.7v27.4M263.7 182.6h3.8M263.7 182.4h3.8M267.5 182.4l.2 .1-.2 .1M267.5 182.4v.2M267.5 182.6v25.6M271.6 184.1v9.1M271.6 196.7v10.1M271.6 184.1l.1 .6h-.3z"/>
<path d="M274.8 181.7v11.5M274.8 196.7v12.4M274.8 181.7l.2 .6h-.3zM276.8 181.7h-87.1M335.7 191.4h7.9M337.5 195.9h.3l-.1 .6zM337.7 191.4v7M337.7 191.4l.1 .6h-.3zM341.7 189.8l.6-.1v.3zM341.7 187.8v3.6a2.5 2.5 0 0 0-2.5 2.6 2.5 2.5 0 0 0 2.5 2.5M341.7 189.8h4.9M343 189.7l.6 .1-.6 .2z"/>
<path d="M343.6 191.4a2.5 2.5 0 0 1 2.5 2.6 2.5 2.5 0 0 1-2.5 2.5h-7.9M343.6 187.8v3.6M355.7 191.9h10.2M73.6 204.9a1.84 1.84 0 0 0 2.1 1.4M74.1 204.4v.4M74.1 204.8l.1 .4M74.1 204.8l-.5 .1M74.2 205.2a1.66 1.66 0 0 0 1.5 1.1M74.2 205.2h4.3M75.7 204.3l-1.6 .1M75.7 204.3h3.8v1.6M78.6 204.4v1.7"/>
<path d="M78.6 204.4h.9M78.6 206.1h.9M79.5 205.9v.4M79.5 205.9h4.6M79.9 214.7l-1.1 2.9M84.1 206.2l-8.4 .1M84.1 205.7v.5M84.1 205.7h4M84.1 206.2l.1 .1M84.2 206.3h3.8M88.1 206.2l-.1 .1M88.1 208h4"/>
<path d="M88.3 208.4h3.6M91.3 211.6h2.3M91.6 212.4l.8 1.4M92.1 208.4h85.3M92.1 204.1h86.3M92.1 203.8h86.7M92.1 208.2l-.2 .2M92.4 211.6v2.2M93.3 212.4l-.9 1.4M100.4 205.8l.1 1.8M100.5 207.6l.2 .6h-.3zM100.5 207.6l.6 6.7h-24.2"/>
<path d="M176.5 205.9l2 6.4M176.8 205.8l2 6.4M180.5 201.7l-4 4M180.8 201.9l-4 4M186.5 205.9l2 6.4M186.8 205.8l2 6.4M187.5 208.4h80M187.7 209.1h89.1M188.4 204.1h75.3M188.7 203.8h75M190.5 201.7l-4 4M190.8 201.9l-4 4"/>
<path d="M242 207.6l.1 .6h-.2zM242 207.6l-.1 6.7h22.6M242 206.8h31.6M242 205.8v1.8M245.7 214.7l-1.1 2.9M255.4 211.6h2.2M255.7 212.4l.8 1.4M256.5 211.6v2.2M257.4 212.4l-.9 1.4M263.7 208.2h3.8M267.5 208.2h.2M267.5 208.2v.2"/>
<path d="M267.7 208.2l-.2 .2M271.4 206.2h.3l-.1 .6zM274.7 208.5h.3l-.2 .6zM4 245.2h123v47.8M4 253.7h123M4 259.4h123M52.4 245.2v47.8M83.5 253.7v5.7M104.7 253.7v5.7M216 253h200M216 248h65M216 258h65"/>
<path d="M228.6 243v15M255.2 243v15M281 243v50M296 243v30M346 243v30M361 243v30M381 253v20M392 253v20M416 243h-200v50M4 265h123M4 270.6h123M4 276.2h123"/>
<path d="M84.9 279.3h1.3M85.5 278.6v1.3M216 278h65M216 273h200M216 263h165M216 268h65M231 263v15M256 263v15M311 273v20M393.4 260.5l9-2.5v10l-9-2.5zM4 281.8h123M4 287.4h123"/>
<path d="M83.5 287.4v5.6M84.9 280.6h1.3M104.7 287.4v5.6M267.4 287.2h1.2M267.4 286h1.2M268 285.5v1.1"/>
<circle cx="93.9" cy="37" r="1"/>
<circle cx="93.9" cy="37" r=".95"/>
<circle cx="100.4" cy="30.7" r=".91"/>
<circle cx="110.9" cy="31.2" r="1.01"/>
<circle cx="110.9" cy="31.2" r=".83"/>
<circle cx="117.2" cy="31.2" r="1.14"/>
<circle cx="117.3" cy="31.2" r="1.13"/>
<circle cx="123.4" cy="31.2" r="1"/>
<circle cx="123.4" cy="31.2" r=".42"/>
<circle cx="123.4" cy="31.2" r=".83"/>
<circle cx="129.6" cy="31.2" r="1.14"/>
<circle cx="129.6" cy="31.2" r="1.12"/>
<circle cx="135.9" cy="31.2" r="1.01"/>
<circle cx="135.9" cy="31.2" r=".84"/>
<circle cx="167.1" cy="30.7" r=".9"/>
<circle cx="208.7" cy="30.7" r=".9"/>
<circle cx="242" cy="30.7" r=".9"/>
<circle cx="261.9" cy="37" r="1"/>
<circle cx="261.9" cy="37" r=".94"/>
<circle cx="93.9" cy="47" r=".94"/>
<circle cx="93.9" cy="47" r=".99"/>
<circle cx="100.4" cy="53.3" r=".9"/>
<circle cx="110.9" cy="52.8" r="1.01"/>
<circle cx="110.9" cy="52.8" r=".83"/>
<circle cx="117.2" cy="52.8" r="1.14"/>
<circle cx="117.3" cy="52.8" r="1.13"/>
<circle cx="123.4" cy="52.8" r="1.01"/>
<circle cx="123.4" cy="52.8" r=".43"/>
<circle cx="123.4" cy="52.8" r=".83"/>
<circle cx="129.6" cy="52.8" r="1.14"/>
<circle cx="129.6" cy="52.8" r="1.12"/>
<circle cx="135.9" cy="52.8" r=".84"/>
<circle cx="135.9" cy="52.8" r="1.01"/>
<circle cx="136.2" cy="59.9" r=".99"/>
<circle cx="167.1" cy="53.3" r=".89"/>
<circle cx="208.7" cy="53.3" r=".89"/>
<circle cx="233.2" cy="56.1" r=".87"/>
<circle cx="233.2" cy="56.1" r=".9"/>
<circle cx="261.9" cy="47" r="1.01"/>
<circle cx="261.9" cy="47" r=".95"/>
<circle cx="119.3" cy="107.4" r=".99"/>
<circle cx="119.3" cy="107.4" r=".91"/>
<circle cx="119.3" cy="107.4" r=".33"/>
<circle cx="122.1" cy="107.4" r=".89"/>
<circle cx="122.1" cy="107.4" r=".86"/>
<circle cx="124.7" cy="107.4" r=".9"/>
<circle cx="124.8" cy="107.4" r=".86"/>
<circle cx="132.4" cy="110.6" r=".9"/>
<circle cx="132.4" cy="110.6" r="1"/>
<circle cx="132.4" cy="110.6" r=".87"/>
<circle cx="233.3" cy="110.6" r=".87"/>
<circle cx="233.4" cy="110.6" r=".9"/>
<circle cx="233.4" cy="110.6" r="1"/>
<circle cx="240.7" cy="110.6" r=".9"/>
<circle cx="240.7" cy="110.6" r="1"/>
<circle cx="240.7" cy="110.6" r=".87"/>
<circle cx="262" cy="115.7" r="1"/>
<circle cx="262" cy="115.8" r=".95"/>
<circle cx="321.6" cy="108.2" r=".96"/>
<circle cx="324.4" cy="107.6" r=".92"/>
<circle cx="329.8" cy="116.4" r="8.8"/>
<circle cx="335.3" cy="107.4" r=".92"/>
<circle cx="335.4" cy="107.4" r=".98"/>
<circle cx="338" cy="108.2" r=".97"/>
<circle cx="338.6" cy="111" r=".92"/>
<circle cx="321" cy="121.9" r=".91"/>
<circle cx="321.6" cy="124.7" r=".96"/>
<circle cx="324.2" cy="125.4" r=".92"/>
<circle cx="335.3" cy="125.3" r=".91"/>
<circle cx="338" cy="124.7" r=".97"/>
<circle cx="338.8" cy="122" r=".92"/>
<circle cx="347.1" cy="120.1" r="1.33"/>
<circle cx="347.1" cy="120.1" r="1.13"/>
<circle cx="347.1" cy="127.6" r="1.13"/>
<circle cx="347.1" cy="127.6" r="1.34"/>
<circle cx="347.1" cy="127.6" r="1.16"/>
<circle cx="347.1" cy="120.1" r="1.49"/>
<circle cx="347.1" cy="127.6" r="1.5"/>
<circle cx="369.1" cy="120.1" r="1.5"/>
<circle cx="369.1" cy="120.1" r="1.33"/>
<circle cx="369.1" cy="127.6" r="1.17"/>
<circle cx="369.1" cy="120.1" r="1.17"/>
<circle cx="369.1" cy="127.6" r="1.51"/>
<circle cx="369.1" cy="127.6" r="1.13"/>
<circle cx="369.1" cy="120.1" r="1.13"/>
<circle cx="369.1" cy="127.6" r="1.34"/>
<circle cx="100.4" cy="184.1" r=".9"/>
<circle cx="100.4" cy="195.4" r=".84"/>
<circle cx="112" cy="193.7" r="1"/>
<circle cx="114.9" cy="181.3" r=".42"/>
<circle cx="122.6" cy="181.3" r=".4"/>
<circle cx="124.9" cy="181.3" r=".41"/>
<circle cx="132.6" cy="181.3" r=".4"/>
<circle cx="133.7" cy="184.1" r=".89"/>
<circle cx="133.8" cy="195.4" r=".83"/>
<circle cx="167.1" cy="184.1" r=".89"/>
<circle cx="208.7" cy="184.1" r=".89"/>
<circle cx="233.2" cy="181.3" r=".4"/>
<circle cx="240.9" cy="181.3" r=".4"/>
<circle cx="241.7" cy="195.4" r="2.43"/>
<circle cx="242" cy="184.1" r=".89"/>
<circle cx="79.4" cy="216.1" r=".99"/>
<circle cx="100.4" cy="206.7" r=".91"/>
<circle cx="133.8" cy="206.7" r=".9"/>
<circle cx="167.1" cy="206.7" r=".9"/>
<circle cx="208.7" cy="206.7" r=".9"/>
<circle cx="242" cy="206.7" r=".9"/>
<circle cx="245.2" cy="216.1" r=".98"/>
</g>
<path d="M412.4 262.3a2.5 2.5 0 0 0-4.1-1.1 2.5 2.5 0 0 0 1 4.2 2.5 2.5 0 0 0 3.2-2.9l-.1-.2" fill="none" stroke="#000" stroke-width=".3" stroke-dasharray="30.5 1.3 1.3 1.3" stroke-dashoffset="24.5" stroke-linecap="butt"/>
<path d="M414.8 261.5a5 5 0 0 0-8.3-2 5 5 0 0 0 2.2 8.3 5 5 0 0 0 6.2-6l-.1-.3" fill="none" stroke="#000" stroke-width=".3" stroke-dasharray="30.5 1.3 1.3 1.3" stroke-dashoffset="16.7" stroke-linecap="butt"/>
<g fill="none" stroke="#000" stroke-width=".3" stroke-dasharray="6.3 1.3 1.3 1.3 5.1">
<path d="M178.7 25.1l2 6.5M180.7 31.6l-4 4M188.7 25.1l2 6.5M190.7 31.6l-4 4M176.7 52.4l2 6.4M180.7 48.4l-4 4M186.7 52.4l2 6.4M190.7 48.4l-4 4M178.7 105.8l2 4.9M180.7 110.7l-4 4M188.7 105.8l2 4.9M190.7 110.7l-4 4"/>
<path d="M176.7 128.5l2 4.9M180.7 124.5l-4 4M186.7 128.5l2 4.9M190.7 124.5l-4 4M178.7 178.6l2 6.4M188.7 178.6l2 6.4M180.7 185l-4 4M190.7 185l-4 4M176.7 205.8l2 6.4M180.7 201.8l-4 4M186.7 205.8l2 6.4M190.7 201.8l-4 4"/>
</g>
<path d="M176.7 114.7l4 9.8M186.7 114.7l4 9.8" fill="none" stroke="#000" stroke-width=".3" stroke-dasharray="6.3 1.3 1.3 1.3 5.1" stroke-dashoffset="5.5"/>
<path d="M176.7 35.6l4 12.8M186.7 35.6l4 12.8M176.7 189l4 12.8M186.7 189l4 12.8" fill="none" stroke="#000" stroke-width=".3" stroke-dasharray="6.3 1.3 1.3 1.3 5.1" stroke-dashoffset="4.1"/>
<path d="M358.2 116.4v15.5" fill="none" stroke="#000" stroke-width=".3" stroke-dasharray="30.5 1.3 1.3 1.3" stroke-dashoffset="24.6"/>
<path d="M241.2 195.4h-.8M242 196.2v.9M242 194.6v-.9M242.9 195.4h.8" fill="none" stroke="#000" stroke-width=".3" stroke-dasharray="30.5 1.3 1.3 1.3"/>
<path d="M410 255.7v14.9" fill="none" stroke="#000" stroke-width=".3" stroke-dasharray="30.5 1.3 1.3 1.3" stroke-dashoffset="25"/>
<path d="M403.4 263l12.6-.1" fill="none" stroke="#000" stroke-width=".3" stroke-dasharray="30.5 1.3 1.3 1.3" stroke-dashoffset="26.1"/>
<path d="M216 248v5" fill="none" stroke="#000" stroke-width=".3" stroke-dasharray="30.5 1.3 1.3 1.3" stroke-dashoffset="29.9"/>
<path d="M97.6 52.8v-21.7M123.4 52.8v-21.7M231.7 52.8v-21.7M257.5 52.8v-21.7" fill="none" stroke="#f00" stroke-width=".3" stroke-dasharray="30.5 1.3 1.3 1.3" stroke-dashoffset="21.6"/>
<g fill="#000">
<path d="M344 129.3l.6-.3-.4 .5z"/>
<path d="M143.3 31.2l.1 .6h-.3zM143.1 52.2h.3l-.1 .6z"/>
<path d="M267.1 26.4l.6 .2-.6 .1zM257.5 26.6l.6-.2v.3zM231.1 18.2l.6 .1-.6 .2zM123.4 18.3l.6-.1v.3zM267.1 151.9l.6 .1-.6 .2zM242 152l.6-.1v.3z"/>
<path d="M72.4 101.5l.6-.2v.3zM267.1 101.3l.6 .2-.6 .1zM110.9 26.1l.6-.1v.3zM135.3 26l.6 .1-.6 .2zM100.9 22.5l.6-.2v.3zM145.3 22.3l.6 .2-.6 .1zM111.3 53.5l.2 .6 .3-.1zM123.6 53.7v.6l.3-.1zM72.4 22.5l.6-.1v.3zM97 22.4l.6 .1-.6 .2zM72.4 18.3l.6-.1v.3zM122.8 18.2l.6 .1-.6 .2zM100.5 207.6l-.1 .6h.3zM242 207.6l-.1 .6h.2zM101.2 195.4l.6 .2v-.3zM72.4 152l.6-.1v.3zM99.8 151.9l.6 .1-.6 .2z"/>
<path d="M358.1 132.9l.6-.2v.3zM371.2 132.7l.6 .2-.6 .1z"/>
<path d="M357.5 132.7l.6 .2-.6 .1zM344.6 132.9l.6-.2v.3z"/>
<path d="M378.7 129.6h.3l-.1 .6zM378.9 104.2l.1 .6h-.3z"/>
<path d="M100.4 152l.6-.1v.3zM133.2 151.9l.6 .1-.6 .2z"/>
<path d="M133.8 152l.6-.1v.3zM208.1 151.9l.6 .1-.6 .2z"/>
<path d="M208.7 152l.6-.1v.3zM241.4 151.9l.6 .1-.6 .2z"/>
<path d="M271.6 184.1l.1 .6h-.3zM271.4 206.2h.3l-.1 .6zM274.8 181.7l.2 .6h-.3zM274.7 208.5h.3l-.2 .6zM337.7 191.4l.1 .6h-.3zM337.5 195.9h.3l-.1 .6z"/>
<path d="M343 189.7l.6 .1-.6 .2zM341.7 189.8l.6-.1v.3z"/>
</g>
<g font-size="6.3">
<text x="282.1" y="250.3">名称</text>
<text x="347.1" y="250.3">图号</text>
<text x="282.1" y="260.3">材质</text>
<text x="347.1" y="260.3">质量</text>
<text x="383.3" y="262.1">视</text>
<text x="383.3" y="269.9">图</text>
<text x="282.1" y="270.3">版次</text>
<text x="347.1" y="270.3">比例</text>
</g>
<g font-size="4.2">
<text x="4.8" y="237.6">注意：1.行走平行度（正面+侧面），450行程内，≤±0.03mm，1000行程内，≤±0.05mm。</text>
<text x="12.2" y="243.3">2.本体形变，450行程内，≤±0.03mm，1000行程内，≤±0.05mm。</text>
<text x="18.6" y="251.3">型号/规格</text>
<text x="70.6" y="251.3">GTH8-500-BL-M20-C4</text>
<text x="301.9" y="249.5">GTH8-500-BL-M20-C4</text>
<text x="14.4" y="258.3">螺杆型号/规格</text>
<text x="19.7" y="263.9">有效行程</text>
<text x="63.7" y="258.3">1605</text>
<text x="86.5" y="263.9">500</text>
<text x="89.9" y="258.3">1610</text>
<text x="111.7" y="258.3">1620</text>
<text x="19.7" y="269.5">精度等级</text>
<text x="87.6" y="269.5">C7</text>
<text x="259" y="267">2022/9/23</text>
<text x="19.7" y="275.2">马达容量</text>
<text x="70.6" y="275.2">200/400W（无刹车）</text>
<text x="15.4" y="280.8">重复定位精度</text>
<text x="86.7" y="280.8">0.02</text>
<text x="9.1" y="286.4">感应开关方式及数量</text>
<text x="72.7" y="286.4">外挂型三只（C4）</text>
<text x="15.5" y="292">建议最快速度</text>
<text x="60.5" y="292">250MM/S</text>
<text x="86.7" y="292">500MM/S</text>
<text x="106.4" y="292">1000MMM/S</text>
</g>
<g font-size="4.1">
<text x="359.8" y="190.7">I</text>
<text x="245.2" y="196.9">I</text>
<text x="355.7" y="195.9">1 : 1</text>
</g>
<g font-size="3.5">
<text x="35.1" y="23.8">75.50 滑台极限位置 1</text>
<text x="87.1" y="19.6">153 滑台原点位置</text>
<text x="125.4" y="23.7">135</text>
<text x="171.1" y="19.6">500 有效行程</text>
<text x="126.3" y="27.4">75</text>
<text x="269.5" y="27.8">30.50 滑台极限位置 1</text>
<text x="144.6" y="43.3" transform="rotate(-90 144.6 43.3)">65</text>
<text x="127.4" y="61.1">2 x</text>
<text x="139.1" y="61.1">5</text>
<text x="147.5" y="61.1">8</text>
<text x="121.5" y="67.8">4 x M6 贯穿</text>
<text x="180.5" y="102.7">761</text>
<text x="380.2" y="119.8" transform="rotate(-90 380.2 119.8)">78</text>
<text x="326" y="135.4">基准面</text>
<text x="347.2" y="134.1">40.70</text>
<text x="363.8" y="134.1">41</text>
<text x="84.4" y="153.3">84</text>
<text x="111.8" y="153.3">100</text>
<text x="165.5" y="153.3">400</text>
<text x="221.3" y="153.3">100</text>
<text x="251.9" y="153.3">77</text>
<text x="346.6" y="191.1">2</text>
<text x="103.2" y="194.9">2 x</text>
<text x="114.8" y="194.9">5 H7</text>
<text x="128.6" y="194.9">4</text>
<text x="272.9" y="196.7" transform="rotate(-90 272.9 196.7)">68</text>
<text x="276.1" y="196.7" transform="rotate(-90 276.1 196.7)">82</text>
<text x="337.2" y="209" transform="rotate(-90 337.2 209)">+0.012</text>
<text x="340.7" y="207.2" transform="rotate(-90 340.7 207.2)">0</text>
<text x="76.9" y="213.9">10 x M6</text>
<text x="95.3" y="213.9">15</text>
<text x="244.5" y="213.9">4 x M6</text>
<text x="259.3" y="213.9">15</text>
<text x="340.7" y="212.5" transform="rotate(-90 340.7 212.5)">5</text>
<text x="82.1" y="217.4">5.40 贯穿</text>
<text x="247.9" y="217.4">5.40 贯穿</text>
<text x="221.4" y="246.8">1</text>
<text x="221.4" y="251.8">2</text>
<text x="218.8" y="256.8">序号</text>
<text x="232.2" y="256.8">修 订 版 次</text>
<text x="257.5" y="256.8">设计变更编号</text>
<text x="228.2" y="261.8">设</text>
<text x="240.1" y="261.8">计</text>
<text x="252" y="261.8">变</text>
<text x="263.9" y="261.8">更</text>
<text x="219.1" y="266.7">设 计</text>
<text x="368.3" y="269.3">1:3</text>
<text x="219.1" y="271.7">校 核</text>
<text x="219.1" y="276.7">批 准</text>
<text x="222.9" y="282.7">技术要求：</text>
<text x="231.8" y="287.3">1、未标注公差全部 0.1</text>
<text x="231.7" y="291.8">2、未标注倒角全部C0.3</text>
</g>
</svg>
